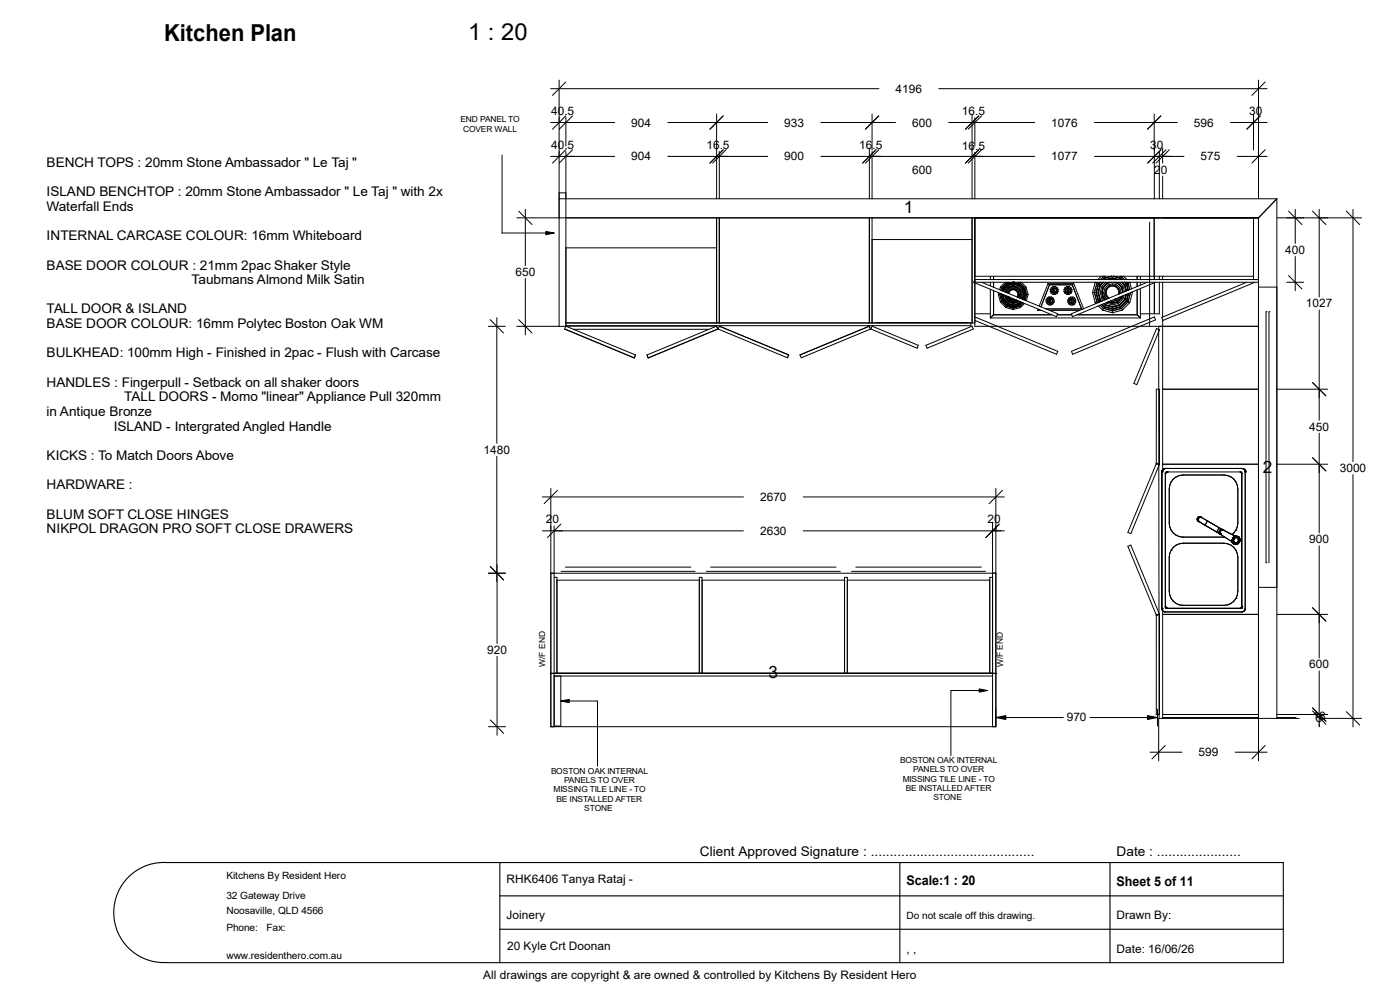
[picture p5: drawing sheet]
<svg xmlns="http://www.w3.org/2000/svg" width="420mm" height="297mm" viewBox="0 0 420 297" stroke-linecap="round" stroke-linejoin="round" font-family="sans-serif">
<path d="M150 258.5v30M269.9 258.5v30M333 258.5v30M150 268.5h235M150 278.5h235M50 288.5a15 15 0 0 1-15.9-15 15 15 0 0 1 15.9-15h335v30h-335" fill="none" stroke="#000" stroke-width=".33"/>
<g fill="none" stroke="#000" stroke-width=".3">
<path d="M165.2 36.7h19.2M165.2 26.6h98.5M167.7 24v73.8M169.7 34.7l-3.9 4M169.7 24.6l-3.9 4M169.8 35.2v8.6M171.8 34.7l-4 4M200.3 36.7h30M215 34.2v25.4M217 34.7l-4 4M246.3 36.7h22.3M261.6 34.2v10.7"/>
<path d="M263.6 34.7l-4 4M281.6 26.6h98.5M284.6 36.7h25.8M291.6 34.2v25.4M292.4 35.2v8.6M293.6 34.7l-4 4M294.5 34.7l-4.1 4M328.3 36.7h24.9M346.2 34.2l.1 25.4M348.2 34.7l-4 4M369.1 36.7h11M376 34.2v10.7"/>
<path d="M377.5 24v35.6M378 34.7l-4 4M379.5 24.6l-3.9 4M150.6 46.4v23.4h15.6M165.2 46.9h19.2M167.7 57.8h2.1M167.7 59.6h215.3M169.7 44.9l-3.9 4M169.8 45.4v52.4M171.8 44.9l-4 4M200.3 46.9h30M215.8 45.4v14.2"/>
<path d="M217 44.9l-4 4M217.8 44.9l-4 4M246.3 46.9h64.1M260.8 44.3v15.3M261.6 45.4v14.2M262.8 44.9l-4 4M263.6 44.9l-4 4M292.4 45.6v14M293.6 44.9l-4 4M294.5 44.9l-4.1 4M328.3 46.9h26.9M347.8 45.4v14.2"/>
<path d="M348.3 44.9l-4 4M348.8 44.3v4.6M348.8 52.8v6.8M349.8 44.9l-4 4M350.8 44.9l-4 4M371.2 46.9h8.9M379.5 44.9l-3.9 4M383 59.6v155.7M383 59.6l-5.5 5.7M155 65.3h222.5M155.6 63.3l4 4M157.6 62.8v16.8"/>
<path d="M169.8 74.3h45.2M215 65.3v31.5M215.8 65.3v31.5M260.8 65.3v31.5M261.6 65.3v31.5M261.6 71.8h30M291.6 65.3v31.5M292.4 65.3v32.5h85.1M344.9 66.6v31M346.2 65.3l.1 18.5h-.2M376 65.3l-.1 18.5M377.5 65.3v162.7"/>
<path d="M383 65.3h25.4M386.6 63.3l4 4M388.6 62.8v10.2M388.6 76.9v10.2M393.7 63.3l4.1 4M395.7 62.8v26.2M403.9 63.3l4 4M405.9 62.8v75.5M146.5 97.8h5.1M147 95.8l4 4M149 95.2v37.7M155 97.8h14.7"/>
<path d="M155.6 95.8l4 4M157.6 83.5v16.8M169.8 96.8h122.6M169.8 97.8h45.2M169.8 97.8l20.8 8.6-.3 .9-20.9-8.7zM172.1 98.7h40.6M215.8 97.8l20.8 8.6-.4 .8-20.8-8.6zM261.6 97.8l13.9 5.7-.4 .9-13.8-5.8zM262.9 96.7h27.4M291.3 96.8v.8h-121.5M292.4 83.8h.1M292.4 83.8l-.3 .8 24.8 10.3 .4-.9-22.8-9.4"/>
<path d="M292.4 94h4.7M292.4 82.8h83.6M292.4 83.8h85.1M292.4 84.6h85.1M292.4 95l24.9 10.3-.3 .9-24.6-10.2M297.1 82.8v1M297.1 84.6v1.1M297.1 86.7v8.6M297.1 95.3h45M298.1 82.8v1M298.1 84.6v1.5M298.1 87.1v7.3"/>
<path d="M298.1 94.4l-1 .9M298.1 94.4h17.4M299.5 88.3h.4M299.5 88.3l.6 2.2M299.7 87.8l-.2 .5M299.9 88.3l.6 2M300 87.9l-.1 .4M300.1 86l.4 .2M300.1 86l-.2 .8M300.1 90.5l1.6 1.7M300.3 88.3h.1M300.3 88.3l.5 1.8"/>
<path d="M300.4 88.1l-.1 .2M300.5 86.2l-.2 .8M300.5 90.3l1.4 1.5M300.5 90.3l-.4 .2M300.8 88.2v.1M300.8 88.3h.1M300.8 88.3l.4 1.6M300.8 86.5h.1M300.8 90.1h.1M300.8 90.1l1.3 1.4M300.9 88.3h.1M300.9 88.3l.4 1.6"/>
<path d="M301.2 89.9h.1M301.2 86.7l-.2 .6M301.2 86.7h.1M301.2 89.9l1.2 1.2M301.3 86.7l-.2 .6M301.3 89.9h-.1M301.3 89.9l1.1 1.1M301.3 88.4a2.59 2.59 0 0 0 1.6 2.4 2.59 2.59 0 0 0 2.8-.5M301.4 87.5a2.67 2.67 0 0 1 3.6-1.8 2.67 2.67 0 0 1 1.3 3.8M301.5 84.6l-1.4 1.4M301.6 88.6l.3 .9M301.7 88.6l.2 .8"/>
<path d="M301.7 92.2l2.3 .6M301.9 89.5h.1M301.9 84.6v.1M301.9 87.1l-.2 .5M301.9 87.1h.1M301.9 89.5l.9 .9M301.9 84.7l-1.4 1.5M301.9 87.1l-.1 .5M301.9 89.4v.1M301.9 89.4l.9 .9M301.9 91.8l2.1 .5M301.9 91.8l-.2 .4"/>
<path d="M302.1 88.8a1.9 1.9 0 0 0 2.9 1.2M302.1 85.1h.1M302.1 85.1l-1.3 1.3-.2 .7M302.1 91.4v.1M302.1 91.5l1.9 .4M302.2 87.8a1.89 1.89 0 0 1 2.5-1.3 1.89 1.89 0 0 1 .9 2.7M302.2 88.8a1.82 1.82 0 0 0 2.7 1.2M302.3 85.5l-1.1 1.2M302.4 85.5h-.1M302.4 85.5h.1M302.4 91.1l1.6 .4M302.4 85.5l-1.1 1.2"/>
<path d="M302.4 91v.1M302.4 91l1.6 .4M302.5 84.6l-.6 .1M302.5 89l.1 .1M302.6 89.1h.1M302.6 87.5l-.1 .4M302.6 87.5h.1M302.6 89.1l.5 .6M302.7 89l-.1 .1M302.7 87.5l-.1 .5M302.8 86.1h.1M302.8 86.1l-.9 1"/>
<path d="M302.8 86.1v.1M302.8 89l.4 .5M302.8 90.4l1.2 .3M302.8 90.3h.1M302.8 86.2l-.9 .9M302.8 90.3v.1M302.8 90.3l1.2 .3M303.1 86.9l-.5 .6M303.1 86.9l.1 .1M303.1 89.7l.9 .2M303.2 89.5h.1M303.2 87l-.5 .5"/>
<path d="M303.2 89.5l-.1 .2M303.2 89.5l.8 .2M304 84.6h.1M304 91.9h.1M304 83.8h.1M304 85v.1M304 85.8v.1M304 86.7v.1M304 89.7v.2M304 90.6v.1M304 91.4v.1M304 92.3v.5"/>
<path d="M304 83.8h-.1M304 84.6l-1.9 .5M304 85l1.6 .5M304 85l-1.6 .5M304 84.6l1.8 .5M304 85.1l1.5 .4M304 85.1l-1.6 .4M304 85.8l1.1 .3M304 85.8l-1.2 .3M304 85.9l1.1 .3M304 85.9l-1.2 .3M304 86.7l.8 .2"/>
<path d="M304 86.7l-.9 .2M304 86.8l.7 .2M304 86.8l-.8 .2M304.2 89.7h-.2M304.5 89.8l-.5 .1M304.7 87l.5 .5M304.8 86.9l-.1 .1M304.8 86.9l.6 .6M304.9 90h.1M305.1 86.2l.9 .9M305.1 90.3l-1.1 .3M305.1 90.3v.1"/>
<path d="M305.1 86.1v.1M305.1 86.1l.9 1M305.1 90.4l-1.1 .3M305.2 89l.2 .1M305.2 89h.1M305.2 87.5l.2 .8M305.3 90.1l-.2 .2M305.3 89.1h.1M305.4 87.5h-.2M305.4 87.5l.2 .8M305.4 88.3h.2M305.4 84.6l.6 .1"/>
<path d="M305.4 88.3l-.2 .7M305.4 90.1l-.3 .3M305.5 85.5l1.1 1.2M305.5 91l-1.5 .4M305.5 91l.1 .1M305.6 85.5h.1M305.6 85.5l1.1 1.2M305.6 85.5h-.1M305.6 88.3l-.2 .8M305.6 91.1l-1.6 .4M305.8 85.1h.1M305.8 91.4h.1"/>
<path d="M305.8 85.1l1.3 1.3 .5 1.9M305.8 91.5l-1.8 .4M306 84.7h.1M306 84.7l1.4 1.5M306 87.1l.3 1.2M306 88.3l-.3 .9M306 91.8l-2 .5M306 91.8l.2 .4M306 84.6v.1M306 87.1l.4 1.2M306 87.1h.1M306.1 90.4l-.6 .6"/>
<path d="M306.2 90.5l-.6 .6M306.2 92.2l-2.2 .6M306.3 88.3h.1M306.3 88.3l-.3 1M306.4 88.3h.1M306.4 88.3l-.3 1.1M306.4 84.6l1.4 1.4M306.6 90.6l-.8 .9M306.6 86.7l.5 1.6M306.7 86.7l.5 1.6M306.7 86.7h-.1M307 90.8l-1 1"/>
<path d="M307.1 88.3h.1M307.1 88.3l-.4 1.4M307.1 86.5h.1M307.2 88.3l-.4 1.4M307.4 90.9l-1.2 1.3M307.4 86.2l.6 2.1M307.6 88.3h.1M307.6 88.3l-.4 1.5M307.8 86l-.4 .2M307.8 86l.6 2.3M308 88.3h.4M308 88.3l-.5 1.7"/>
<path d="M308.4 88.3l-.5 1.8M311.3 93h1.1M311.4 92.6l-.1 .4M311.7 92.8l-.4 .2M313.8 92.6h10.7M313.8 89.9l.5 .1M313.8 89.9l.1 .6M313.9 90.5l.3 .5M314.2 89.3l.3 .4M314.2 89.3l-.4 .6M314.2 91l.5 .4M314.3 90h.1"/>
<path d="M314.3 90v.4M314.3 90.4l.2 .3M314.3 90.4l-.4 .1M314.4 84.9l.4 .5M314.4 84.9h7.7M314.4 84.9l-2.6 6.8M314.5 89.7l-.2 .3M314.5 90.7l.3 .2M314.5 90.7l-.3 .3M314.7 89l.1 .5M314.7 89l-.5 .3M314.7 89h.6"/>
<path d="M314.7 91.4h.6M314.8 85.4h6.9M314.8 85.4l-2.5 6.6M314.8 89.5l-.3 .2M314.8 90.9l-.1 .5M314.8 89.5h.4M314.8 90.9h.4M314.8 93h9M314.9 89.6v1.2h.3v-1.2M315.1 86.7l.5 .2M315.1 86.7v.7M315.1 87.4l.3 .5"/>
<path d="M315.2 89.5l.3 .2M315.2 90.9l.1 .5M315.3 89l.6 .3M315.3 89l-.1 .5M315.4 86.2l.4 .4M315.4 86.2l-.3 .5M315.4 87.9l.5 .4M315.5 89.7l.2 .3M315.5 90.7l-.3 .2M315.5 90.7l.4 .3M315.6 86.9v.3M315.6 87.2l.2 .3"/>
<path d="M315.6 87.2l-.5 .2M315.7 90v.4M315.7 90.4l-.2 .3M315.7 90.4l.5 .1M315.8 87.5l-.4 .4M315.8 87.5l.3 .2M315.8 86.6l-.2 .3M315.9 89.3l.3 .6M315.9 89.3l-.4 .4M315.9 91l-.6 .4M315.9 85.9l.2 .5M315.9 85.9h.7"/>
<path d="M315.9 85.9l-.5 .3M316.1 86.4l-.3 .2M316.1 86.4h.3M316.1 87.7l-.2 .6M316.1 87.7h.3M316.1 86.5h.3v1.2h-.3zM316.2 89.9l-.5 .1M316.2 89.9v.6M316.2 90.5l-.3 .5M316.4 86.4l.3 .2M316.4 87.7l.2 .5M316.6 85.9l-.2 .5"/>
<path d="M316.6 85.9l.5 .3M316.6 88.2l-.7 .1M316.7 87.5h.1M316.7 87.5l-.3 .2M316.7 86.6l.2 .3M316.7 87.5l.4 .4M316.9 87.2h.1M316.9 87.2l-.2 .3M316.9 86.9v.3M316.9 87.2l.5 .2M317.1 86.2l.3 .5M317.1 86.2l-.4 .4"/>
<path d="M317.1 87.9l-.5 .3M317.2 94.4h4.3M317.4 87.4l-.3 .5M317.4 86.7l-.5 .2M317.4 86.7v.7M319.2 86.7l.5 .2M319.2 86.7v.7M319.2 87.4l.3 .5M319.5 86.2l.4 .4M319.5 86.2l-.3 .5M319.5 87.9l.6 .3M319.7 87.2l.2 .3"/>
<path d="M319.7 86.9v.3M319.7 87.2l-.5 .2M319.9 87.5l.3 .2M319.9 86.6l-.2 .3M319.9 87.5l-.4 .4M320.1 85.9h.6M320.1 85.9l-.6 .3M320.1 85.9l.1 .5M320.1 88.2h.6M320.2 86.4h.4M320.2 87.7h.4M320.2 86.4l-.3 .2"/>
<path d="M320.2 87.7l-.1 .5M320.2 86.4v1.3h.3v-1.3M320.4 89.9l.5 .1M320.4 89.9v.6M320.4 90.5l.3 .6M320.6 86.4l.3 .2M320.6 87.7l.1 .5M320.7 85.9l.5 .3M320.7 85.9l-.1 .5M320.7 89.3l.3 .4M320.7 89.3l-.3 .6M320.7 91.1l.5 .3"/>
<path d="M320.9 90h.1M320.9 87.5l.4 .4M320.9 87.5l-.3 .2M320.9 86.6l.1 .3M320.9 90v.4M320.9 90.4l.1 .3M320.9 90.4l-.5 .1M321 86.9h.1M321 87.2h.1M321 89.7h.1M321 87.2l-.1 .3M321 86.9v.3"/>
<path d="M321 87.2l.6 .2M321 89.7l-.1 .3M321 90.7l.4 .2M321 90.7l-.3 .4M321.2 86.2l.4 .5M321.2 86.2l-.3 .4M321.2 89h.7M321.2 89l.2 .6M321.2 89l-.5 .3M321.2 91.4h.7M321.3 87.9l-.6 .3M321.4 89.6h.3"/>
<path d="M321.4 89.6l-.4 .1M321.4 90.9h.3M321.4 90.9l-.2 .5M321.4 89.6h.3v1.2h-.3zM321.6 87.4l-.3 .5M321.6 86.7v.7M321.6 86.7l-.6 .2M321.7 85.4l2.8 7.2M321.7 90.9l.2 .5M321.7 89.6l.3 .1M321.9 89l-.2 .6M321.9 89l.5 .3"/>
<path d="M322 89.7l.2 .3M322 90.7l-.3 .2M322 90.7l.4 .4M322.1 84.9l-.4 .5M322.1 84.9l3 7.6M322.2 90v.4M322.2 90.4l-.2 .3M322.2 90.4l.5 .1M322.4 89.3l-.4 .4M322.4 89.3l.3 .6M322.4 91.1l-.5 .3M322.7 89.9l-.5 .1"/>
<path d="M322.7 89.9v.6M322.7 90.5l-.3 .6M323.2 94.4h17.9M324.5 92.6l.2 .1M327.8 87.7h.5M327.8 87.7l.7 3M328.3 87.7l.7 2.7M328.5 84.6l-.7 3.1M328.5 84.6l.5 .3M328.5 90.7l.3 .3M328.6 84.6h-.1M328.8 87.7l.7 2.4"/>
<path d="M328.9 87.7h.1M329 84.9l-.7 2.8M329 90.4l.4 .3M329 90.4l-.5 .3M329.4 84.6l-.4 .3M329.4 87.7h.1M329.4 87.7l.6 2.2M329.5 85.2h.1M329.5 90.1h.1M329.5 85.2l-.7 2.5M329.5 90.1l.4 .4M329.5 87.7l.6 2.1"/>
<path d="M329.5 91.7l1.2 1.2M330 89.9h.1M330 85.5h.1M330 85.5l-.6 2.2M330 89.9l.4 .4M330.1 84.6l-.6 .6M330.1 85.5l-.6 2.2M330.1 89.8l-.1 .1M330.1 89.8l.4 .5M330.1 91.5l.9 .9M330.3 82.8l-.9 1M330.5 87.7h.1"/>
<path d="M330.5 87.7l.4 1.6M330.6 91.3l.7 .7M330.6 87.7l.4 1.5M330.7 92.9l3 .8M330.9 84.6l-.9 .9M330.9 86l.1 .1M330.9 86l-.4 1.7M330.9 89.3l.6 .6M331 82.8v.1M331 82.9l-.8 .9M331 84.6l-.9 .9M331 86.1l-.4 1.6"/>
<path d="M331 87.7l.4 1.3 .6 .7M331 89.2l-.1 .1M331 89.2l.6 .6M331 92.4l-.3 .5M331 92.4l2.7 .8M331.1 91l.5 .5M331.3 91l.3 .4M331.3 83.4h.1M331.3 83.4l-.4 .4M331.3 91.9v.1M331.3 92l2.4 .6M331.5 82.8l-.5 .1"/>
<path d="M331.6 87.7h.2M331.6 87.7l.3 1.1M331.6 91.5l2.1 .6M331.6 91.4v.1M331.6 91.4l2.1 .5M331.7 84.6a3.5 3.5 0 0 0-.6 5.4M331.8 87.7l.2 1M331.9 86.6l-.3 1.1M331.9 86.6l.1 .1M331.9 88.8l.6 .6M332 86.7l-.2 1M332 88.7l-.1 .1"/>
<path d="M332 88.7l.7 .6M332.1 84.8l.1 .1M332.1 84.8l-1.2 1.2M332.2 84.9l-1.2 1.2M332.3 90.6l1.4 .3M332.5 90.5l1.2 .3M332.7 85.8l-.8 .8M332.7 85.8l.1 .1M332.8 85.9l-.8 .8M332.9 84.6l-.8 .2M333.4 84.6l-1.2 .3M333.4 82.8l-2.1 .6"/>
<path d="M333.5 82.8l-2.2 .6M333.7 92.6h.1M333.7 83.3l-1.9 .5M333.7 83.4l-1.4 .4M333.7 83.3l1.9 .5M333.7 83.4l1.4 .4M333.7 83.3v.1M333.7 85.5v.2M333.7 90.8v.1M333.7 91.9v.2M333.7 93.2v.5M333.7 85.5l-1 .3"/>
<path d="M333.7 85.7l-.9 .2M333.7 85.5l1.1 .3M333.7 85.7l1 .2M334 82.8l2.2 .6M334.1 84.6l1.2 .3M334.5 84.6l.8 .2M334.7 85.9l.7 .8M334.8 89.5v.1M334.8 85.8l.8 .8M334.8 85.8l-.1 .1M334.8 89.6l-.4 .1M334.9 89.5l-.1 .1"/>
<path d="M335.3 84.9l1.1 1.2M335.3 90.4l-1.6 .4M335.3 90.4v.1M335.3 90.5h.1M335.3 84.8v.1M335.3 84.8l1.2 1.2M335.3 90.5l-1.6 .4M335.4 86.7l.3 1M335.6 86.6l.3 1.1M335.6 86.6l-.2 .1M335.7 87.7h.2M335.7 87.7l-.2 .5"/>
<path d="M335.7 84.6l1.2 1.2 .5 1.6M335.8 91.4l-2.1 .5M335.8 91.4l.1 .1M335.9 89.1l-.9 .8-1.3 .4-.5-.1M335.9 91.5l-2.2 .6M335.9 87.7l-.1 .4M336 82.8l.4 .1M336.1 89l-1 1-1.4 .4-.6-.2M336.1 89h.1M336.2 83.4h.1M336.2 83.4l.4 .4M336.2 92l-2.5 .6"/>
<path d="M336.2 91.9v.1M336.3 87.9a2.57 2.57 0 0 0-3.6-2.7 2.57 2.57 0 0 0-.6 4.4M336.4 86.1h.1M336.4 86.1l.4 1.5M336.4 89.2l-1.1 1.2M336.4 89.2l.1 .1M336.4 82.9l.9 .9M336.4 84.6l1 .9M336.4 87.7v.1M336.4 92.4l-2.7 .8M336.4 92.4l.3 .5M336.5 82.8l-.1 .1"/>
<path d="M336.5 86l-.1 .1M336.5 86l.4 1.6M336.5 88.8l-.1 .4M336.5 89.3l-1.2 1.2M336.6 84.6l.9 .9M336.7 88.7l-.2 .6M336.7 92.9l-3 .8M337.1 82.8l1 1M337.2 88.5a3.5 3.5 0 0 1-5.4 2.3M337.4 85.5l.4 1.7M337.4 89.8l.1 .1M337.4 89.8l-1.6 1.6"/>
<path d="M337.4 84.6l.6 .6M337.5 85.5h.1M337.5 89.9h.1M337.5 85.5h-.1M337.5 85.5l.4 1.7M337.5 89.9l-1.6 1.6M337.8 88.3l-.4 1.5M337.9 88.2l-.4 1.7M337.9 85.2h.1M337.9 90.1h.1M338 85.2l.4 1.8M338 90.1l-1.8 1.9"/>
<path d="M338.1 84.6l.3 .3M338.4 84.9l.5 1.9M338.4 90.4l-2 2M338.4 90.4l.5 .3M338.5 88l-.5 2.1M338.9 84.6h.1M338.9 84.6l-.5 .3M338.9 84.6l.5 2M338.9 90.7l-2.2 2.2M339.1 87.7l-.7 2.7M339.3 87.7h.4M339.7 87.5v.2"/>
<path d="M339.7 87.7l-.8 3M341.1 82.8v1M341.1 84.6v1.3M341.1 86.9v7.5M341.1 94.4l1 .9M342.1 82.8v1M342.1 84.6v.9M342.1 86.5v8.8M344.2 84.6l-22.8 9.4 .4 .9 24.8-10.3M346.3 84.7v9.3M346.6 84.6h.1M347 98.5l.8 .3-6.8 16.5-.9-.4z"/>
<path d="M347.6 97.8l.1 117.5h42.1M347.8 84.6v9.4h-5.7M347.8 82.8v1M348.8 82.8v1M348.8 84.6v10.4M348.8 95.8v45M374 84.6l-25.5 10.5 .4 .9 27.5-11.4M376.4 84.6h.1M377.5 86h5.5M379.8 93.4h.1M379.8 93.4v75.2M380.7 93.4h.1"/>
<path d="M380.7 93.4v75.2M386 84.6h5.1M386.6 82.6l4 4M395.7 92.9v33M194.1 106.4l20.9-8.6 .3 .8-20.8 8.7zM240 106.4l20.8-8.6 .4 .8-20.8 8.6zM277.8 103.5l13.8-5.7 .4 .8-13.9 5.8zM321.4 105.3l24.9-10.3 .4 .9-24.9 10.3zM346.9 116.7h.9v22.4h-.9zM348.8 116.7h28.7M383 116.7h15.3M393.7 114.6l4.1 4"/>
<path d="M149 136.7v37.6M347 138.8l.8 .3-8.6 20.8-.9-.3zM348.8 139.1h28.7M383 139.1h15.3M393.7 137.2l4.1 3.9M395.7 129.8v29.9M162.7 159.1h60.3M162.7 148.9h60.3M165.2 146.4v71.4h133.5v-71.4M166.2 157.6v60.2M167.3 147l-4.1 3.9M168.2 157.1l-3.9 4"/>
<path d="M241 159.1h60.3M241 148.9h60.3M297.8 156.6v61.2M299.7 157.1l-4 4M300.8 147l-4.1 3.9M348.6 141.4h.1M348.6 141.4v40.9M348.6 141.2h.1M348.6 141.2v.2M348.7 140.9h.1M348.7 140.9l-.1 .3M348.9 140.7h.1"/>
<path d="M348.9 140.7l-.2 .2M349.1 140.5h.1M349.1 140.5l-.2 .2M349.3 140.4h.1M349.3 140.4l-.2 .1M349.6 140.4h.1M349.6 141.8h.1M349.6 140.4h-.3M349.6 141.8v40.2M349.6 140.4h22.9M349.6 141.7h.1M349.6 141.7v.1"/>
<path d="M349.8 141.6h.1M349.8 141.6l-.2 .1M349.9 141.5h.1M349.9 141.5l-.1 .1M350 141.5h.1M350 141.5h-.1M350.1 141.4h.1M350.1 141.4l-.1 .1M350.1 141.4l22.2 .1M359.1 155.6h.1M359.1 155.6l.2 .1M359.1 155.6v.2"/>
<path d="M359.1 155.4v.2M359.1 155.8l.2 .1M359.1 155.8l.1 .1M359.1 155.4l.2 .1M359.2 155.9h.1M359.2 155.9l.2 .1M359.2 155.9l.1 .2M359.2 155.2l.2 .1M359.2 155.2l-.1 .2M359.3 155.7h.1M359.3 155.7v.2M359.3 155.9h.1"/>
<path d="M359.3 155.5h.1M359.3 155.9l.1 .1M359.3 155.5v.2M359.3 155.1l.2 .1M359.3 155.1l-.1 .1M359.4 156h.1M359.4 156l.2 .3M359.4 155.3l-.1 .2M359.5 155h.1M359.5 155l.1 .1M359.5 155l-.2 .1M359.5 155.2h.1"/>
<path d="M359.5 155.2l-.1 .1M359.6 156.3h.1M359.6 156.3l5.2 3M359.6 155.1h.1M359.6 155.1l-.1 .1M359.7 154.9h.1M359.7 154.9l.1 .1M359.7 154.9l-.2 .1M359.8 155h.1M359.8 155l-.2 .1M359.8 154.9l.2 .1M359.8 154.9h.2"/>
<path d="M359.8 154.9h-.1M360 155h-.2M360 155h.2M360 154.9l.2 .1M360 154.9h.2M360.2 155h.1M360.2 154.9v.1M360.3 155l5.2 3M361.3 157.3l.2 .1M361.5 157.4l3.5 2.1M362 156l.2 .1M362.2 156.1l-.7 1.3"/>
<path d="M362.2 156.1l3.5 2.1M365 159.5l.9 .5M365.7 159.7h.1M365.7 159.5h.1M365.7 158.2l-.7 1.3M365.7 159.7h.2M365.7 159.7l.1 .1M365.7 159.5v.2M365.7 159.5l.2 .1M365.7 158.2l.9 .5M365.8 159.3h.1M365.8 159.3l.1 .1"/>
<path d="M365.8 159.3l-.1 .2M365.8 159.8h.1M365.8 159.8l.1 .2M365.8 159.8l.1 .1M365.8 159.1h.1M365.8 159.1l.1 .2M365.8 159.1v.2M365.9 159.6h.1M365.9 159.7h.1M365.9 159.7v.2M365.9 159.6v.1M365.9 159h.1"/>
<path d="M365.9 160h.1M365.9 159.4h.1M365.9 159.4v.2M365.9 159l.1 .1M365.9 159l-.1 .1M365.9 159.9h.1M365.9 159.9l.1 .1M365.9 159.3v.1M366 158.9h.1M366 158.9l.1 .1M366 158.9l-.1 .1M366 159.1h.1"/>
<path d="M366 159.1l-.1 .2M366.1 158.8h.1M366.1 159h.1M366.1 158.8l-.1 .1M366.1 158.8h.2M366.1 159l-.1 .1M366.3 158.8h.1M366.3 158.8l-.2 .2M366.3 158.7h.1M366.3 158.7l.1 .1M366.3 158.7l-.2 .1M366.4 158.8h.1"/>
<path d="M366.4 158.8h-.1M366.4 158.7h.1M366.4 158.7h-.1M366.5 158.7h.1M366.6 158.7h.1M366.6 158.7l.1 .1M366.6 158.7l-.2 .1M366.6 158.7l.2 .1M366.7 158.8h.1M366.8 158.7l.1 .1M366.8 158.8h.1M366.9 158.8h.1"/>
<path d="M366.9 158.8l4 2.1M370.8 158.9h.1M370.8 158.9l.5-2.1v-10.2a4.2 4.2 0 0 0-4.1-4.2h-12.3a4.2 4.2 0 0 0-4.1 4.2v10.2a4.2 4.2 0 0 0 4.1 4.2h12.5M370.8 158.9l-1.2 1.3M372.3 141.5h.1M372.3 141.5l.2 .3M372.5 141.8h.1M372.5 141.8v40M372.5 140.4h.1M372.5 140.4h.3M372.8 140.4h.1M372.8 140.4l.2 .1"/>
<path d="M373 140.5h.1M373 140.5l.2 .2M373.2 140.7h.1M373.2 140.7l.2 .2M373.4 140.9h.1M373.4 140.9l.1 .3M373.5 141.2h.1M373.5 141.2v.2M373.5 141.4h.1M373.5 141.4v40.9l-.1 .6M405.9 142.2v75.6M146.5 171.8h5.2"/>
<path d="M147 169.8l4 4M147.1 169.8l4 4M149.1 169.3v23.6M165.2 171.8h133.5M166.2 173h.9v28.8M167.1 173.9h42.7M168.3 171.2h40.2M169.6 170h37.7M211.9 171.2h40.2M213.2 170h37.6M253.4 173.9h-42.8v27.9M254.2 173.9h42.7"/>
<path d="M255.5 171.2h40.1M256.7 170h37.7M297.8 173h-.9v28.8M338.3 163.7l.9-.3 8.6 20.7-.8 .4-.1-.2zM351.3 164.9h.1M351.3 164.9l-.4 1-.1 1.1v10.2a4.2 4.2 0 0 0 4.1 4.2h12.3a4.2 4.2 0 0 0 3.6-2.1M351.3 164.9a4.1 4.1 0 0 1 3.6-2.1h12.3a4.2 4.2 0 0 1 4.1 4.2v10.2l-.5 2.1M366 160h.1M366 160l.1 .1M366.1 160.1h.1M366.1 160.1l3.8 2.5M369.4 162.3l.2 .3"/>
<path d="M369.6 162.6h.1M369.6 162.6l.2 .2M369.7 161.9h.1M369.7 162.5l.2 .2M369.7 162.4v.1M369.7 162.5l-.1 .1M369.7 161.6h.1M369.7 161.6v.3M369.7 162.1v.1M369.7 162.2l.1 .2M369.7 161.9l.1 .2M369.8 161.9v.2"/>
<path d="M369.8 161.6l-.1 .3M369.8 162.1l.1 .3M369.8 161.6v.1M369.8 162.8l.2 .2M369.8 161.9h.1M369.8 162.1h.1M369.8 161.7v.2M369.8 162.4h.1M369.8 161.7h.1M369.8 161.4h.1M369.8 161.4l-.1 .2M369.8 162.4l.1 .2"/>
<path d="M369.8 162.4l.2 .2M369.8 162.1l.1 .2M369.8 161.9l.1 .2M369.9 162.1h.1M369.9 161.7h.1M369.9 162.4h.1M369.9 161.4l-.1 .2M369.9 162.7h.1M369.9 162.1v.2M369.9 161.7l-.1 .2M369.9 162.7l-.1 .1M369.9 162.4l.1 .2"/>
<path d="M369.9 162.1h-.2M369.9 161.4l-.1 .3M369.9 162.7l.2 .2M369.9 162.3l.1 .3M369.9 161.5h.1M369.9 162.3l-.1 .1M369.9 161.2l-.1 .2M369.9 162.3l.2 .2M369.9 161.5v.2M369.9 162.3h.1M370 161.2h.1M370 162.6h.1"/>
<path d="M370 161.2l-.2 .2M370 162.6l-.1 .1M370 162.6l.2 .2M370 161.2v.1M370 161.2l-.1 .2M370 162.6l.2 .1M370 163l.3 .2M370 161.3h.1M370 161.3l-.1 .2M370.1 161.3h.1M370.1 162.5h.1M370.1 162.5l.1 .1"/>
<path d="M370.1 162.5h-.1M370.1 162.9h.1M370.1 161.1l-.1 .1M370.1 162.9l.3 .1M370.1 162.9l-.1 .1M370.1 161.1h.1M370.2 161h.1M370.2 162.8h.1M370.2 161l-.1 .1M370.2 162.8l-.1 .1M370.2 161.1h.1M370.2 161.1l-.2 .1"/>
<path d="M370.2 161.1h-.1M370.2 162.7l.2 .1M370.2 162.7h.1M370.2 161.2l-.2 .1M370.2 162.7h.2M370.2 162.7l.3 .1M370.2 161.2h.1M370.2 162.6h.1M370.2 161.2l-.3 .3M370.2 162.6l.3 .1M370.3 163.2h.4M370.4 160.9h.1"/>
<path d="M370.4 160.9l-.2 .1M370.4 162.8v.1M370.4 161l-.2 .1M370.4 161h.1M370.4 162.9h.1M370.4 162.9h.2M370.4 160.9l.1 .2M370.4 161.1h-.2M370.4 162.7l.1 .1M370.4 162.9v.1M370.4 162.9h.3M370.4 162.8l.3 .1"/>
<path d="M370.5 161.1h.1M370.5 162.7h.1M370.5 161.1l-.3 .1M370.5 161l-.1 .1M370.5 162.7v.1M370.5 162.7l.2 .1M370.5 162.8h.2M370.5 162.9h.2M370.5 162.8h-.1M370.6 160.9h-.2M370.6 160.9h.1M370.6 162.9h.1"/>
<path d="M370.7 160.7h.1M370.7 162.9h.1M370.7 160.9h-.2M370.7 161h.1M370.7 161.1h-.2M370.7 161.1h.2M370.7 160.7l.3 .1M370.7 160.6h-.3M370.7 160.6v.1M370.7 160.9v.2M370.7 162.8v.4M370.7 160.6h.3"/>
<path d="M370.7 161h.2M370.7 161h-.2M370.7 160.9l-.3 .1M370.7 160.9l.2 .1M370.7 160.9h.2M370.7 163l-.4 .2M370.7 160.9h.3M370.8 179.3h.1M370.9 160.9h.1M370.9 162.8h.1M370.9 161.1l.2 .1M370.9 162.7v.1"/>
<path d="M370.9 161l.2 .1M370.9 161v.1M370.9 162.7l-.2 .1M370.9 162.8h-.2M370.9 162.9h-.2M370.9 161h.1M370.9 160.9v.2M370.9 162.9l.1 .1M370.9 161.1h.2M370.9 161h-.2M370.9 160.9l.3 .1M370.9 162.8l-.2 .1"/>
<path d="M371 162.9h-.3M371 160.9l.2 .1M371 163h-.3M371 160.8l.2 .1M371 160.8l-.1 .1M371 163v.2M371 162.8v.1M371 163.2h.1M371 160.6v.2M371 160.6l.3 .1M371 163.2h-.3M371.1 161.2h.1"/>
<path d="M371.1 161.2l.2 .1M371.1 161.1l.2 .1M371.1 162.6l-.2 .1M371.1 162.7h.1M371.1 162.7h-.2M371.1 162.6v.1M371.1 161.1h.1M371.1 162.7l-.2 .1M371.2 161.1l.2 .1M371.2 161.1h-.1M371.2 162.7l-.3 .1M371.2 161h.1"/>
<path d="M371.2 162.8h.1M371.2 161l.2 .2M371.2 162.8v.1M371.2 162.7h.1M371.2 160.9h.1M371.2 160.9v.1M371.2 162.7v.1M371.2 162.9l-.2 .1M371.2 162.9h.1M371.2 162.9l.1 .1M371.3 161.3h.1M371.3 162.5h.1"/>
<path d="M371.3 160.9l.2 .2M371.3 161.3l.1 .2M371.3 162.5l-.2 .1M371.3 162.5l-.2 .2M371.3 161.2h.1M371.3 162.6h.1M371.3 160.7l-.1 .2M371.3 160.7l.3 .3M371.3 161.2l.1 .3M371.3 162.6l-.1 .1M371.3 163l-.3 .2M371.4 162.6h.1"/>
<path d="M371.4 161.2l.1 .2M371.4 162.6l-.2 .1M371.4 161.2h.1M371.4 161.2l-.1 .1M371.4 162.6l.1 .1M371.4 161.5h.1M371.4 162.3h.1M371.4 161.5l.1 .2M371.4 162.3l-.1 .2M371.5 161.4h.1M371.5 161.1h.1M371.5 161.1l-.1 .1"/>
<path d="M371.5 162.7h.1M371.5 162.7l-.2 .2M371.5 162.3l-.1 .3M371.5 162.1h.1M371.5 161.7h.1M371.5 161.1l.2 .2M371.5 161.4l.1 .2M371.5 161.7v.2M371.5 162.1l-.1 .2M371.5 162.7l.1 .1M371.5 162.4h.1M371.5 161.9h.1"/>
<path d="M371.5 161.4l.1 .3M371.5 161.9h.5M371.5 161.9v.2M371.5 162.4l-.1 .2M371.5 162.4l.3 .2M371.5 161.7l.1 .2M371.6 162.1h.1M371.6 161.7v.2M371.6 162.1l-.1 .2M371.6 161.9l-.1 .2M371.6 161h.1M371.6 161.9h.1"/>
<path d="M371.6 161l-.1 .1M371.6 161l.2 .2M371.6 161.6v.1M371.6 162.1l-.1 .3M371.6 161.9v.2M371.6 162.8l-.3 .2M371.6 161.6v.3M371.6 161.6h.1M371.6 162.5l-.1 .2M371.6 161.7l.1 .2M371.6 162.2h.2M371.6 162.2l-.1 .2"/>
<path d="M371.7 161.9h.1M371.7 161.3l.1 .3M371.7 161.3l-.2 .1M371.7 162.5h.1M371.7 161.9l-.1 .2M371.8 161.6h.1M371.8 161.6v.6M371.8 162.2l-.1 .3M371.8 162.2h.1M371.8 161.6h-.2M371.8 161.2l-.1 .1M371.8 161.2l.1 .4"/>
<path d="M371.8 162.6l-.2 .2M371.8 161.9v.3M371.9 161.6h.1M371.9 162.2l-.1 .4M371.9 161.6h-.1M371.9 161.6l.1 .3M372 161.9l-.1 .3M377.5 176h5.5M379.8 168.6h.1M395.7 163.6v33.6M149.1 196.7v23.6M346.9 184.1h.9v30h-.9z"/>
<path d="M348.6 182.3h.1M348.6 182.3v.3M348.6 182.6h.1M348.6 182.6l.5 .7M348.8 183v32.1h28.7M348.8 184.1h28.7M349.1 183.3h.1M349.1 183.3l.2 .1M349.3 183.4h.1M349.6 182h.1M349.6 182v.1M349.6 182.1h.1"/>
<path d="M349.6 182.1l.2 .1M349.8 182.2h.1M349.8 182.2l.1 .1M349.9 182.3h.1M350 182.3h.1M350 182.3h22.1M350.1 182.3h.1M372 182.3h.1M372.1 182.3h.1M372.3 182.3h.1M372.3 182.3h-.2M372.4 182.2h.1"/>
<path d="M372.4 182.2l-.1 .1M372.4 182.1h.1M372.4 182.1v.1M372.5 182h.1M372.5 182l-.1 .1M372.5 181.8h.1M372.5 181.8v.2M373 183.3h.1M373 183.3l-.5 .1h-23.2M373.4 182.9h.1M373.4 182.9l-.4 .4M383 184.1h15.3"/>
<path d="M393.7 182.1l4.1 4.1M146.6 217.8h5.1M147.1 215.8l4 4M165.2 201.8h.1M165.2 201.8h133.5M166.2 202.6h131.6M168.2 202.6v15h-2M168.2 210.1h11v19.5M209.8 201.8v-28.8h.8v28.8M253.4 201.8v-28.8h.8v28.8M296.2 207h-10.9v19.5M298.7 201.8h.1"/>
<path d="M298.7 215.1h20.3M327 215.1h20.2M347.2 212.5v5.1M347.6 215.3v12.7M348.8 214.1h28.7M383 214.1h15.3M383 215.1h5.7M393.7 212.2l4.1 3.9M393.7 213l4.1 4M395.7 215.3h12.7M395.7 201.1v16.7M403.9 213.3l4 4"/>
<path d="M345 225.4h9.6M349.6 223.4l-4 4.1M370.6 225.4h9.5M379.5 223.4l-3.9 4.1"/>
</g>
<path d="M163.7 69.4l2.5 .4-2.5 .5zM168.2 210.1l2.6-.5v1zM293.7 206.5l2.5 .5-2.5 .4zM298.7 215.1l3-.6v1.1zM344.2 214.5l3 .6-3 .5z" fill="#000" stroke="#000" stroke-width=".3"/>
<g font-size="7">
<text x="49.2" y="12.2">Kitchen Plan</text>
<text x="140.4" y="12">1 : 20</text>
</g>
<g font-size="5.1">
<text x="271.2" y="63.8">1</text>
<text x="378.9" y="141.7">2</text>
<text x="230.5" y="203.2">3</text>
</g>
<g font-size="4">
<text x="14" y="50">BENCH TOPS : 20mm Stone Ambassador &quot; Le Taj &quot;</text>
<text x="14" y="58.8">ISLAND BENCHTOP : 20mm Stone Ambassador &quot; Le Taj &quot; with 2x</text>
<text x="14" y="63.2">Waterfall Ends</text>
<text x="14" y="72">INTERNAL CARCASE COLOUR: 16mm Whiteboard</text>
<text x="14" y="80.8">BASE DOOR COLOUR : 21mm 2pac Shaker Style</text>
<text x="57.5" y="85.2">Taubmans Almond Milk Satin</text>
<text x="14" y="93.9">TALL DOOR &amp; ISLAND</text>
<text x="14" y="98.3">BASE DOOR COLOUR: 16mm Polytec Boston Oak WM</text>
<text x="14" y="107.1">BULKHEAD: 100mm High - Finished in 2pac - Flush with Carcase</text>
<text x="14" y="115.9">HANDLES : Fingerpull - Setback on all shaker doors</text>
<text x="14" y="124.7">in Antique Bronze</text>
<text x="37.3" y="120.3">TALL DOORS - Momo &quot;linear&quot; Appliance Pull 320mm</text>
<text x="34.1" y="129.1">ISLAND - Intergrated Angled Handle</text>
<text x="14" y="137.9">KICKS : To Match Doors Above</text>
<text x="14" y="146.7">HARDWARE :</text>
<text x="14" y="155.4">BLUM SOFT CLOSE HINGES</text>
<text x="14" y="159.8">NIKPOL DRAGON PRO SOFT CLOSE DRAWERS</text>
<text x="210" y="256.5">Client Approved Signature : ...........................................</text>
<text x="335" y="256.5">Date : ......................</text>
<text x="272" y="265.3">Scale:1 : 20</text>
<text x="335" y="265.5">Sheet 5 of 11</text>
</g>
<g font-size="3.5">
<text x="268.7" y="27.8">4196</text>
<text x="165.3" y="34.5">40.5</text>
<text x="288.5" y="34.5">16.5</text>
<text x="374.8" y="34.5">30</text>
<text x="189.4" y="37.9">904</text>
<text x="235.3" y="37.9">933</text>
<text x="273.6" y="37.9">600</text>
<text x="315.3" y="37.9">1076</text>
<text x="358.1" y="37.9">596</text>
<text x="165.3" y="44.7">40.5</text>
<text x="211.9" y="44.7">16.5</text>
<text x="257.8" y="44.7">16.5</text>
<text x="288.5" y="44.9">16.5</text>
<text x="345.1" y="44.7">30</text>
<text x="189.4" y="48.1">904</text>
<text x="235.3" y="48.1">900</text>
<text x="273.6" y="52">600</text>
<text x="315.4" y="48.1">1077</text>
<text x="346.3" y="52">20</text>
<text x="360.2" y="48.1">575</text>
<text x="385.6" y="76.1">400</text>
<text x="154.6" y="82.7">650</text>
<text x="391.7" y="92.2">1027</text>
<text x="392.8" y="129.1">450</text>
<text x="145.1" y="136">1480</text>
<text x="401.9" y="141.5">3000</text>
<text x="228" y="150.1">2670</text>
<text x="163.7" y="156.8">20</text>
<text x="228" y="160.3">2630</text>
<text x="296.2" y="156.8">20</text>
<text x="392.8" y="162.8">900</text>
<text x="146.1" y="196">920</text>
<text x="392.8" y="200.3">600</text>
<text x="393.7" y="215.8">18</text>
<text x="320" y="216.2">970</text>
<text x="394.8" y="216.4">5</text>
<text x="359.6" y="226.7">599</text>
<text x="152" y="264.5">RHK6406 Tanya Rataj -</text>
<text x="152" y="275.5">Joinery</text>
<text x="335" y="275.5">Drawn By:</text>
<text x="152.1" y="284.6">20 Kyle Crt Doonan</text>
<text x="272" y="285.5">, ,</text>
<text x="335" y="285.5">Date: 16/06/26</text>
<text x="145" y="293.5">All drawings are copyright &amp; are owned &amp; controlled by Kitchens By Resident Hero</text>
</g>
<g font-size="3">
<text x="67.9" y="263.5">Kitchens By Resident Hero</text>
<text x="67.9" y="269.5">32 Gateway Drive</text>
<text x="67.9" y="274">Noosaville, QLD 4566</text>
<text x="272" y="275.5">Do not scale off this drawing.</text>
<text x="67.9" y="279">Phone:</text>
<text x="79.9" y="279">Fax:</text>
<text x="67.9" y="287.5">www.residenthero.com.au</text>
</g>
<g font-size="2.5">
<text x="138.1" y="36.7">END PANEL TO</text>
<text x="138.9" y="39.5">COVER WALL</text>
<text x="163.6" y="199.9" transform="rotate(-90 163.6 199.9)">W/F END</text>
<text x="300.9" y="200" transform="rotate(-90 300.9 200)">W/F END</text>
<text x="165.3" y="231.9">BOSTON OAK INTERNAL</text>
<text x="270.1" y="228.7">BOSTON OAK INTERNAL</text>
<text x="274" y="231.5">PANELS TO OVER</text>
<text x="166" y="237.5">MISSING TILE LINE - TO</text>
<text x="169.2" y="234.7">PANELS TO OVER</text>
<text x="270.8" y="234.3">MISSING TILE LINE - TO</text>
<text x="271.7" y="237.1">BE INSTALLED AFTER</text>
<text x="280" y="239.9">STONE</text>
<text x="167" y="240.2">BE INSTALLED AFTER</text>
<text x="175.3" y="243">STONE</text>
</g>
</svg>
